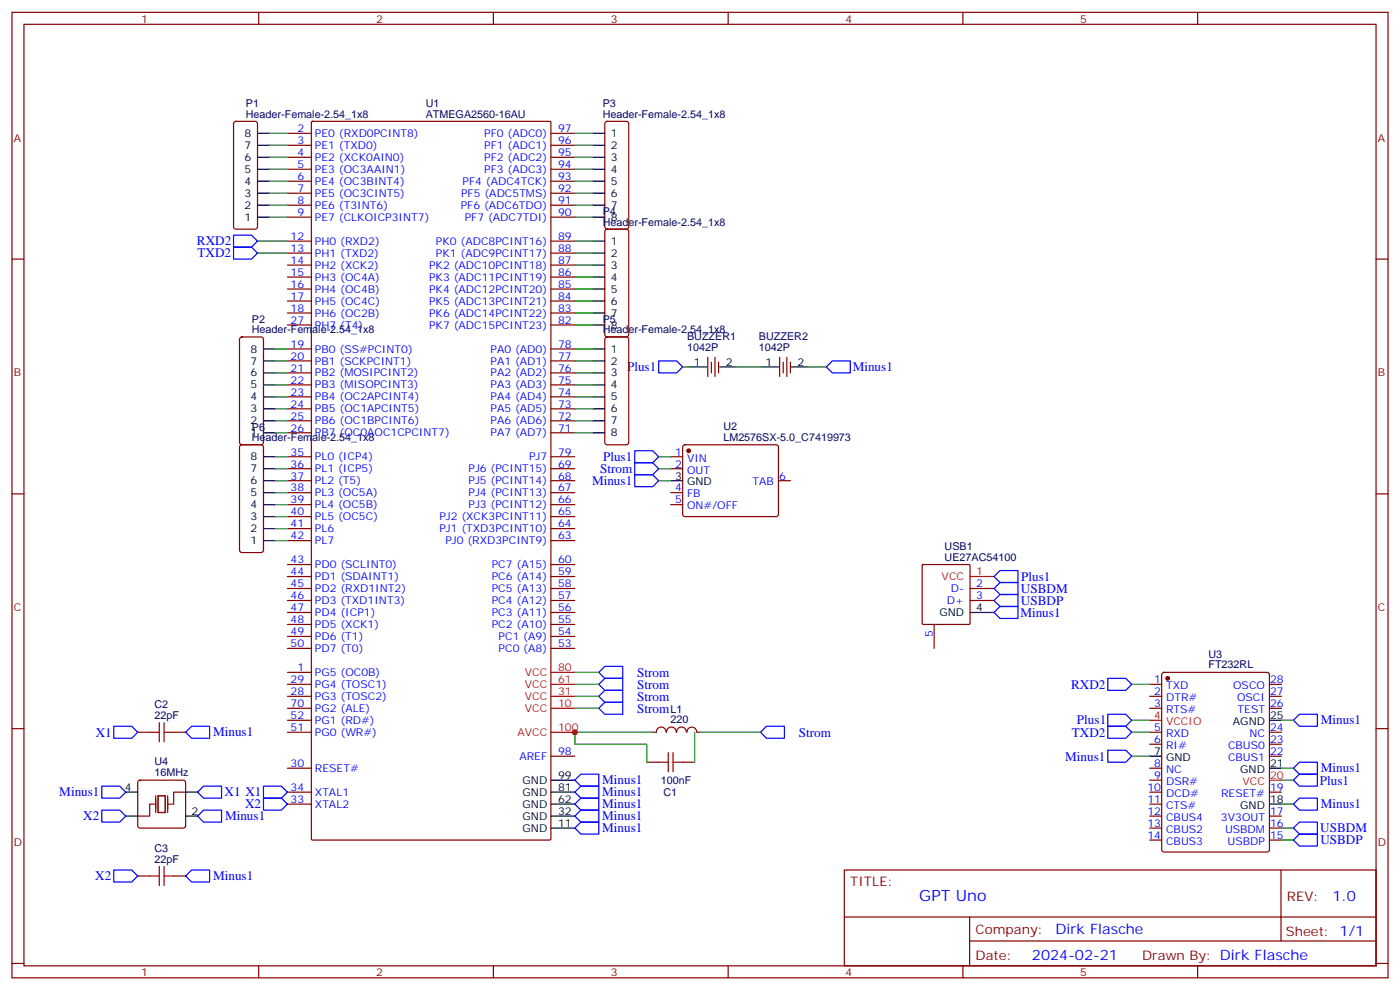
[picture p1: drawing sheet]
<svg xmlns="http://www.w3.org/2000/svg" width="412mm" height="292mm" viewBox="0 0 412 292" stroke-linecap="round" stroke-linejoin="round" font-family="sans-serif">
<g fill="none" stroke="#870000" stroke-width=".35">
<path d="M3.5 3.6h405.4v284.4h-405.4zM7.1 7.2h398.2v277.2h-398.2zM76.2 3.6v3.6M145.3 3.6v3.6M214.5 3.6v3.6M283.6 3.6v3.6M352.8 3.6v3.6M69 35.9l.5-.2h5.6l.5 .2 .2 .5v30.4l-.2 .5-.5 .2h-5.6l-.5-.2-.2-.5v-30.4zM84.7 39.3h7M91.8 35.9l.3-.2h69.8l.3 .2 .1 211.2-.2 .3h-70l-.3-.2zM162.3 39.3h7M178.4 35.9l.5-.2h5.6l.5 .2 .2 .5v30.4l-.2 .5-.5 .2h-5.6l-.5-.2-.2-.5v-30.4z"/>
<path d="M84.7 42.8h7M84.7 46.3h7M84.7 53.4h7M84.7 56.9h7M84.7 49.8h7M162.3 42.8h7M162.3 46.3h7M162.3 53.4h7M162.3 56.9h7M162.3 49.8h7M3.5 76.3h3.6M84.7 60.4h7"/>
<path d="M84.7 64h7M84.7 78.1h7M84.7 74.5h7M84.7 71h7M162.3 60.4h7M162.3 64h7M162.3 78.1h7M162.3 74.5h7M162.3 71h7M178.4 67.7l.5-.2h5.6l.5 .2 .2 .5v30.3l-.2 .5-.5 .2h-5.6l-.5-.2-.2-.5v-30.3zM405.3 76.3h3.6M70.8 99.4l.5-.2h5.6l.5 .2 .2 .5v30.4l-.2 .5-.5 .2h-5.6l-.5-.2-.2-.5v-30.4z"/>
<path d="M84.7 88.7h7M84.7 85.1h7M84.7 81.6h7M84.7 92.2h7M84.7 95.7h7M162.3 88.7h7M162.3 85.1h7M162.3 81.6h7M162.3 92.2h7M162.3 95.7h7M178.4 99.4l.5-.2h5.6l.5 .2 .2 .5v30.4l-.2 .5-.5 .2h-5.6l-.5-.2-.2-.5v-30.4zM84.7 116.9h7"/>
<path d="M84.7 113.3h7M84.7 106.3h7M84.7 109.8h7M84.7 102.8h7M162.3 116.9h7M162.3 113.3h7M162.3 106.3h7M162.3 109.8h7M162.3 102.8h7M208.5 105.2v5.7M209.5 106.6v3.2M210.6 105.2v5.7"/>
<path d="M211.7 106.6v3.2M229.7 105.2v5.7M230.7 106.6v3.2M231.8 105.2v5.7M232.8 106.6v3.2M70.8 131.2l.5-.2h5.6l.5 .2 .2 .5v30.3l-.2 .5-.5 .2h-5.6l-.5-.2-.2-.5v-30.3zM84.7 127.5h7M84.7 120.4h7M84.7 138h7M84.7 123.9h7M84.7 134.5h7M162.3 127.5h7"/>
<path d="M162.3 120.4h7M162.3 138h7M162.3 123.9h7M162.3 134.5h7M197.6 138h3.5M197.6 134.5h3.5M201.3 131.2l.5-.2h26.8l.5 .2 .2 .5-.1 20-.6 .5-27.1-.1-.4-.7v-19.7zM3.5 145.5h3.6M84.7 159.2h7M84.7 141.6h7M84.7 145.1h7M84.7 148.6h7"/>
<path d="M84.7 152.2h7M84.7 155.7h7M162.3 159.2h7M162.3 141.6h7M162.3 145.1h7M162.3 148.6h7M162.3 152.2h7M162.3 155.7h7M197.6 145.1h3.5M197.6 148.6h3.5M229.3 141.6h3.5M405.3 145.5h3.6"/>
<path d="M84.7 173.3h7M84.7 176.8h7M84.7 169.8h7M84.7 166.3h7M162.3 173.3h7M162.3 176.8h7M162.3 169.8h7M162.3 166.3h7M271.7 166.4l.3-.1h13.4l.3 .1 .1 17.2-.2 .3h-13.6l-.3-.2zM285.8 173.3h7M285.8 176.8h7M84.7 198h7"/>
<path d="M84.7 187.4h7M84.7 183.9h7M84.7 180.4h7M84.7 191h7M162.3 187.4h7M162.3 183.9h7M162.3 180.4h7M162.3 191h7M275.2 183.9v7.1M342.4 198.2l.5-.2h30.3l.7 .4v51.8l-.4 .7h-30.6l-.7-.4v-51.8zM3.5 214.6h3.6M40.6 215.7h3.5"/>
<path d="M51.2 215.7h3.5M84.7 215.7h7M84.7 212.1h7M84.7 208.6h7M84.7 205.1h7M84.7 201.5h7M192.3 215.7h1M193.4 215.6a1.41 1.41 0 0 1 1.4-1.5 1.41 1.41 0 0 1 1.4 1.5M196.4 215.6a1.41 1.41 0 0 1 1.4-1.5 1.41 1.41 0 0 1 1.4 1.5M199.3 215.6a1.41 1.41 0 0 1 1.4-1.5 1.41 1.41 0 0 1 1.5 1.5M202.4 215.6a1.41 1.41 0 0 1 1.4-1.5 1.41 1.41 0 0 1 1.4 1.5M205.3 215.7h1.1"/>
<path d="M338.7 215.7h3.5M338.7 208.6h3.5M338.7 205.1h3.5M338.7 201.5h3.5M338.7 219.2h3.5M373.9 215.7h3.6M373.9 208.6h3.6M373.9 205.1h3.6M373.9 201.5h3.6M373.9 219.2h3.6M405.3 214.6h3.6M40.8 230l.5-.2h12.7l.5 .2 .2 .5v12.7l-.3 .5-.4 .2h-12.7l-.5-.3-.2-.4v-12.7z"/>
<path d="M84.7 226.2h7M84.7 233.3h7M84.7 236.8h7M162.3 222.7h7M190.5 224.5h3.5M201.1 224.5h3.5M338.7 226.2h3.5M338.7 233.3h3.5M338.7 236.8h3.5M338.7 229.8h3.5M373.9 233.3h3.6M373.9 222.7h3.6"/>
<path d="M40.6 258h3.5M51.2 258h3.5M248.7 256.2h156.6v28.2h-156.6zM338.7 240.3h3.5M338.7 243.9h3.5M338.7 247.4h3.5M373.9 240.3h3.6M373.9 243.9h3.6M373.9 247.4h3.6M377.3 256.2v20.9M248.7 270.1h156.5M285.6 277.1h119.6"/>
<path d="M285.6 270.1v14.1M3.5 283.7h3.6M76.2 284.4v3.6M145.3 284.4v3.6M214.5 284.4v3.6M283.6 284.4v3.6M352.8 284.4v3.6M405.3 283.7h3.6"/>
</g>
<path d="M285.8 169.8h7M162.3 198h7M162.3 215.7h7M162.3 205.1h7M162.3 208.6h7M162.3 201.5h7M338.7 212.1h3.5M373.9 229.8h3.6" fill="none" stroke="#f00" stroke-width=".35"/>
<g fill="none" stroke="#000" stroke-width=".35">
<path d="M75.8 39.3h3.6M174.6 39.3h3.6M75.8 56.9h3.6M75.8 53.4h3.6M75.8 49.8h3.6M75.8 46.3h3.6M75.8 42.8h3.6M174.6 56.9h3.6M174.6 53.4h3.6M174.6 49.8h3.6M174.6 46.3h3.6M174.6 42.8h3.6"/>
<path d="M75.8 64h3.6M75.8 60.4h3.6M174.6 64h3.6M174.6 60.4h3.6M174.6 71h3.6M174.6 74.5h3.6M174.6 78.1h3.6M174.6 81.6h3.6M174.6 85.1h3.6M174.6 88.7h3.6M174.6 92.2h3.6M174.6 95.7h3.6"/>
<path d="M77.6 116.9h3.5M77.6 113.3h3.5M77.6 109.8h3.5M77.6 106.3h3.5M77.6 102.8h3.5M174.6 116.9h3.6M174.6 113.3h3.6M174.6 109.8h3.6M174.6 106.3h3.6M174.6 102.8h3.6M202.8 108.1h5.3M212 108.1h5"/>
<path d="M224 108.1h5.3M233.2 108.1h4.9M77.6 127.5h3.5M77.6 123.9h3.5M77.6 120.4h3.5M77.6 138h3.5M77.6 134.5h3.5M174.6 127.5h3.6M174.6 123.9h3.6M174.6 120.4h3.6M77.6 141.6h3.5M77.6 159.2h3.5"/>
<path d="M77.6 155.7h3.5M77.6 152.2h3.5M77.6 148.6h3.5M77.6 145.1h3.5M197.6 141.6h3.5M285.8 180.4h7M373.9 212.1h3.6M37 233.3h3.6M54.7 233.3h3.5M162.3 233.3h7M162.3 229.8h7M162.3 236.8h7"/>
<path d="M338.7 222.7h3.5M373.9 236.8h3.6M373.9 226.2h3.6M37 240.3h3.6M54.7 240.3h3.5M162.3 243.9h7M162.3 240.3h7"/>
</g>
<g fill="none" stroke="#008700" stroke-width=".35">
<path d="M79.4 39.3h5.3M169.3 39.3h5.3M79.4 56.9h5.3M79.4 53.4h5.3M79.4 49.8h5.3M79.4 46.3h5.3M79.4 42.8h5.3M169.3 56.9h5.3M169.3 53.4h5.3M169.3 49.8h5.3M169.3 46.3h5.3M169.3 42.8h5.3"/>
<path d="M75.8 74.5h8.9M75.8 71h8.9M79.4 64h5.3M79.4 60.4h5.3M169.3 74.5h5.3M169.3 71h5.3M169.3 64h5.3M169.3 60.4h5.3M169.3 78.1h5.3M169.3 81.6h5.3M169.3 85.1h5.3M169.3 88.7h5.3"/>
<path d="M169.3 92.2h5.3M169.3 95.7h5.3M81.1 116.9h3.6M81.1 113.3h3.6M81.1 109.8h3.6M81.1 106.3h3.6M81.1 102.8h3.6M169.3 116.9h5.3M169.3 113.3h5.3M169.3 109.8h5.3M169.3 106.3h5.3M169.3 102.8h5.3"/>
<path d="M201.1 108.1h1.7M217 108.1h7M238.1 108.1h5.3M81.1 134.5h3.6M81.1 138h3.6M81.1 127.5h3.6M81.1 123.9h3.6M81.1 120.4h3.6M169.3 127.5h5.3M169.3 123.9h5.3M169.3 120.4h5.3M194 134.5h3.6"/>
<path d="M194 138h3.6M81.1 141.6h3.6M81.1 159.2h3.6M81.1 155.7h3.6M81.1 152.2h3.6M81.1 148.6h3.6M81.1 145.1h3.6M194 141.6h3.6M169.3 198h7.1M169.3 201.5h7.1M169.3 205.1h7.1M169.3 208.6h7.1"/>
<path d="M192.3 215.7h-23v3.5h21.2v5.3M204.6 215.7v8.8M206.4 215.7h17.6M333.4 201.5h5.3M333.4 215.7h5.3M333.4 212.1h5.3M377.5 212.1h3.5M333.4 222.7h5.3M377.5 236.8h3.5M377.5 226.2h3.5M377.5 229.8h3.5M377.5 247.4h3.5"/>
<path d="M377.5 243.9h3.5"/>
</g>
<g fill="#870000" stroke="#870000" stroke-width=".35">
<circle cx="202.8" cy="132.8" r=".53"/>
<circle cx="344" cy="199.8" r=".53"/>
</g>
<g fill="none" stroke="#00f" stroke-width=".35">
<path d="M68.8 69.3h5.3l1.7 1.7-1.7 1.8h-5.3zM68.8 72.8h5.3l1.7 1.7-1.7 1.8h-5.3zM194 106.3h5.3l1.8 1.8-1.8 1.7h-5.3zM243.4 108.1l1.8-1.8h5.3v3.5h-5.3zM187 132.8h5.3l1.7 1.7-1.7 1.8h-5.3zM187 139.8h5.3l1.7 1.8-1.7 1.7h-5.3zM187 136.3h5.3l1.7 1.7-1.7 1.8h-5.3zM294.6 168h5.3v3.6h-5.3l-1.8-1.8zM294.6 171.6h5.3v3.5h-5.3l-1.8-1.8zM294.6 175.1h5.3v3.5h-5.3l-1.8-1.8zM294.6 178.6h5.3v3.5h-5.3l-1.8-1.7zM176.4 198l1.8-1.7h5.2v3.5h-5.2z"/>
<path d="M326.3 199.8h5.3l1.8 1.7-1.8 1.8h-5.3zM33.5 213.9h5.3l1.8 1.8-1.8 1.7h-5.3zM54.7 215.7l1.7-1.8h5.3v3.5h-5.3zM176.4 205.1l1.8-1.8h5.2v3.5h-5.2zM176.4 201.5l1.8-1.7h5.2v3.5h-5.2zM178.2 206.8h5.2v3.6h-5.2l-1.8-1.8zM224 215.7l1.8-1.8h5.3v3.5h-5.3zM326.3 210.4h5.3l1.8 1.7-1.8 1.8h-5.3zM326.3 213.9h5.3l1.8 1.8-1.8 1.7h-5.3zM381 212.1l1.8-1.7h5.3v3.5h-5.3zM30 238.6h5.3l1.7 1.7-1.7 1.8h-5.3zM30 231.5h5.3l1.7 1.8-1.7 1.8h-5.3z"/>
<path d="M58.2 233.3l1.8-1.8h5.3v3.6h-5.3zM77.6 235.1h5.3l1.8 1.7-1.8 1.8h-5.3zM77.6 231.5h5.3l1.8 1.8-1.8 1.8h-5.3zM169.3 229.8l1.8-1.8h5.3v3.5h-5.3zM169.3 233.3l1.8-1.8h5.3v3.6h-5.3zM169.3 236.8l1.8-1.7h5.3v3.5h-5.3zM326.3 220.9h5.3l1.8 1.8-1.8 1.8h-5.3zM381 236.8l1.8-1.7h5.3v3.5h-5.3zM381 226.2l1.8-1.7h5.3v3.5h-5.3zM381 229.8l1.8-1.8h5.3v3.5h-5.3zM33.5 256.2h5.3l1.8 1.8-1.8 1.8h-5.3zM54.7 258l1.7-1.8h5.3v3.6h-5.3z"/>
<path d="M58.2 240.3l1.8-1.7h5.3v3.5h-5.3zM169.3 240.3l1.8-1.7h5.3v3.5h-5.3zM169.3 243.9l1.8-1.8h5.3v3.5h-5.3zM381 247.4l1.8-1.8h5.3v3.6h-5.3zM381 243.9l1.8-1.8h5.3v3.5h-5.3z"/>
</g>
<path d="M44.1 215.7h2.8M46.9 212.8v5.7M48.3 215.7h2.9M48.3 212.8v5.7M194 224.5h2.8M196.8 221.7v5.6M198.3 224.5h2.8M198.3 221.7v5.6M44.1 258h2.8M46.9 255.2v5.6M48.3 255.2v5.6M48.3 258h2.9" fill="none" stroke="#a10000" stroke-width=".35"/>
<path d="M45.5 236.8h-1.4v3.5h-3.5M45.9 234.4v4.9M46.6 234.4h2.1v4.9h-2.1zM49.4 234.4v4.9M54.7 233.3h-3.5v3.5h-1.8" fill="none" stroke="#870012" stroke-width=".35"/>
<circle cx="169.3" cy="215.7" r=".88" fill="#c00"/>
<text font-size="4.6" fill="#00f" x="270.8" y="265.3">GPT Uno</text>
<g font-size="4.2" fill="#00f">
<text x="392.5" y="265.5">1.0</text>
<text x="310.9" y="275">Dirk Flasche</text>
<text x="304" y="282.9">2024-02-21</text>
</g>
<g font-size="3.9" fill="#00f">
<text x="58" y="72.3">RXD2</text>
<text x="58.2" y="75.8">TXD2</text>
<text x="184.7" y="109.3">Plus1</text>
<text x="251.2" y="109.4">Minus1</text>
<text x="177.7" y="135.8">Plus1</text>
<text x="174.4" y="142.8">Minus1</text>
<text x="176.8" y="139.3">Strom</text>
<text x="300.8" y="171.1">Plus1</text>
<text x="300.7" y="174.6">USBDM</text>
<text x="300.7" y="178.1">USBDP</text>
<text x="300.6" y="181.7">Minus1</text>
<text x="187.7" y="202.9">Strom</text>
<text x="187.7" y="199.4">Strom</text>
<text x="315.5" y="202.8">RXD2</text>
<text x="187.7" y="210">Strom</text>
<text x="187.7" y="206.4">Strom</text>
<text x="317.2" y="213.3">Plus1</text>
<text x="389.1" y="213.4">Minus1</text>
<text x="28.2" y="216.9">X1</text>
<text x="62.8" y="216.9">Minus1</text>
<text x="235.3" y="217">Strom</text>
<text x="315.7" y="216.9">TXD2</text>
<text x="313.8" y="224">Minus1</text>
<text x="389.1" y="227.5">Minus1</text>
<text x="177.4" y="231">Minus1</text>
<text x="388.8" y="231.1">Plus1</text>
<text x="17.5" y="234.6">Minus1</text>
<text x="66.1" y="234.6">X1 X1</text>
<text x="72.2" y="238.1">X2</text>
<text x="177.4" y="234.5">Minus1</text>
<text x="177.4" y="238.1">Minus1</text>
<text x="389.1" y="238.1">Minus1</text>
<text x="24.5" y="241.6">X2</text>
<text x="66.3" y="241.6">Minus1</text>
<text x="177.4" y="241.6">Minus1</text>
<text x="177.4" y="245.1">Minus1</text>
<text x="388.9" y="245.1">USBDM</text>
<text x="388.9" y="248.7">USBDP</text>
<text x="28.1" y="259.2">X2</text>
<text x="62.8" y="259.2">Minus1</text>
</g>
<g font-size="3.9" fill="#800">
<text x="250.5" y="260.8">TITLE:</text>
<text x="379.1" y="265.5">REV:</text>
<text x="287.4" y="275">Company:</text>
<text x="378.7" y="275.6">Sheet: 1/1</text>
<text x="287.4" y="282.7">Date:</text>
<text x="336.4" y="282.8">Drawn By: Dirk Flasche</text>
</g>
<g font-size="3.2" fill="#800">
<text x="41.6" y="6.6">1</text>
<text x="110.8" y="6.6">2</text>
<text x="179.9" y="6.6">3</text>
<text x="249.1" y="6.6">4</text>
<text x="318.2" y="6.6">5</text>
<text x="4.1" y="41.7">A</text>
<text x="405.9" y="41.7">A</text>
<text x="4.1" y="110.9">B</text>
<text x="405.9" y="110.9">B</text>
<text x="4.1" y="180">C</text>
<text x="405.9" y="180">C</text>
<text x="4.1" y="249.2">D</text>
<text x="405.9" y="249.2">D</text>
<text x="41.6" y="287.4">1</text>
<text x="110.8" y="287.4">2</text>
<text x="179.9" y="287.4">3</text>
<text x="249.1" y="287.4">4</text>
<text x="318.2" y="287.4">5</text>
</g>
<g font-size="3.2" fill="#000080">
<text x="72.4" y="34.7">Header-Female-2.54_1x8</text>
<text x="72.4" y="31.5">P1</text>
<text x="125.4" y="34.7">ATMEGA2560-16AU</text>
<text x="125.4" y="31.6">U1</text>
<text x="177.5" y="34.7">Header-Female-2.54_1x8</text>
<text x="177.5" y="31.5">P3</text>
<text x="177.5" y="63.3">P4</text>
<text x="177.5" y="66.4">Header-Female-2.54_1x8</text>
<text x="74.2" y="95">P2</text>
<text x="177.5" y="95">P5</text>
<text x="74.2" y="98.2">Header-Female-2.54_1x8</text>
<text x="177.5" y="98.2">Header-Female-2.54_1x8</text>
<text x="202.4" y="100.1">BUZZER1</text>
<text x="223.6" y="100.1">BUZZER2</text>
<text x="202.4" y="103.3">1042P</text>
<text x="223.6" y="103.3">1042P</text>
<text x="74.2" y="129.9">Header-Female-2.54_1x8</text>
<text x="74.2" y="126.8">P6</text>
<text x="213.1" y="129.7">LM2576SX-5.0_C7419973</text>
<text x="213.1" y="126.6">U2</text>
<text x="278.3" y="165.2">UE27AC54100</text>
<text x="278.3" y="162.1">USB1</text>
<text x="356" y="196.8">FT232RL</text>
<text x="356" y="193.7">U3</text>
<text x="45.5" y="208.6">C2</text>
<text x="197.5" y="209.9">L1</text>
<text x="45.5" y="211.8">22pF</text>
<text x="197.5" y="213.1">220</text>
<text x="45.5" y="225.4">U4</text>
<text x="45.5" y="228.5">16MHz</text>
<text x="194.7" y="230.9">100nF</text>
<text x="195.5" y="234.5">C1</text>
<text x="45.5" y="251">C3</text>
<text x="45.5" y="254.1">22pF</text>
</g>
<g font-size="3.2">
<text x="72.1" y="40.3">8</text>
<text x="179.9" y="40.3">1</text>
<text x="72.1" y="47.4">6</text>
<text x="72.1" y="43.9">7</text>
<text x="179.9" y="43.9">2</text>
<text x="179.9" y="47.4">3</text>
<text x="72.1" y="50.9">5</text>
<text x="179.9" y="50.9">4</text>
<text x="72.1" y="58">3</text>
<text x="72.1" y="54.4">4</text>
<text x="179.9" y="54.4">5</text>
<text x="179.9" y="58">6</text>
<text x="72.1" y="65">1</text>
<text x="72.1" y="61.5">2</text>
<text x="179.9" y="61.5">7</text>
<text x="179.9" y="65">8</text>
<text x="179.9" y="72.1">1</text>
<text x="179.9" y="75.6">2</text>
<text x="179.9" y="79.1">3</text>
<text x="179.9" y="82.7">4</text>
<text x="179.9" y="86.2">5</text>
<text x="179.9" y="89.7">6</text>
<text x="179.9" y="93.2">7</text>
<text x="179.9" y="96.8">8</text>
<text x="73.8" y="107.4">7</text>
<text x="73.8" y="103.8">8</text>
<text x="179.9" y="103.8">1</text>
<text x="179.9" y="107.4">2</text>
<text x="204.4" y="107.7">1</text>
<text x="213.8" y="107.7">2</text>
<text x="225.5" y="107.7">1</text>
<text x="234.9" y="107.7">2</text>
<text x="73.8" y="110.9">6</text>
<text x="179.9" y="110.9">3</text>
<text x="73.8" y="117.9">4</text>
<text x="73.8" y="114.4">5</text>
<text x="179.9" y="114.4">4</text>
<text x="179.9" y="117.9">5</text>
<text x="73.8" y="125">2</text>
<text x="73.8" y="121.5">3</text>
<text x="179.9" y="121.5">6</text>
<text x="179.9" y="125">7</text>
<text x="73.8" y="128.5">1</text>
<text x="179.9" y="128.5">8</text>
<text x="73.8" y="135.6">8</text>
<text x="73.8" y="142.6">6</text>
<text x="73.8" y="139.1">7</text>
<text x="198.9" y="141.2">3</text>
<text x="202.4" y="143">GND</text>
<text x="73.8" y="149.7">4</text>
<text x="73.8" y="146.2">5</text>
<text x="73.8" y="153.2">3</text>
<text x="73.8" y="160.3">1</text>
<text x="73.8" y="156.7">2</text>
<text x="276.7" y="181.4">GND</text>
<text x="287.5" y="180">4</text>
<text x="363.2" y="213.5">AGND</text>
<text x="374.1" y="211.8">25</text>
<text x="340" y="222.4">7</text>
<text x="343.5" y="224.1">GND</text>
<text x="365.4" y="227.6">GND</text>
<text x="374.1" y="225.9">21</text>
<text x="36.8" y="232.9">4</text>
<text x="153.9" y="230.8">GND</text>
<text x="164.4" y="232.9">81</text>
<text x="164.4" y="229.4">99</text>
<text x="56.4" y="240">2</text>
<text x="153.9" y="234.4">GND</text>
<text x="153.9" y="237.9">GND</text>
<text x="164.4" y="240">32</text>
<text x="164.4" y="236.5">62</text>
<text x="365.4" y="238.2">GND</text>
<text x="374.1" y="236.5">18</text>
<text x="153.9" y="244.9">GND</text>
<text x="153.9" y="241.4">GND</text>
<text x="164.4" y="243.5">11</text>
</g>
<g font-size="3.2" fill="#00f">
<text x="87.6" y="38.9">2</text>
<text x="92.8" y="40.3">PE0 (RXD0PCINT8)</text>
<text x="142.6" y="40.3">PF0 (ADC0)</text>
<text x="164.4" y="38.9">97</text>
<text x="87.6" y="46">4</text>
<text x="87.6" y="42.4">3</text>
<text x="92.8" y="47.4">PE2 (XCK0AIN0)</text>
<text x="92.8" y="43.9">PE1 (TXD0)</text>
<text x="142.6" y="43.9">PF1 (ADC1)</text>
<text x="142.6" y="47.4">PF2 (ADC2)</text>
<text x="164.4" y="42.4">96</text>
<text x="164.4" y="46">95</text>
<text x="87.6" y="53">6</text>
<text x="87.6" y="49.5">5</text>
<text x="92.8" y="50.9">PE3 (OC3AAIN1)</text>
<text x="142.6" y="50.9">PF3 (ADC3)</text>
<text x="164.4" y="53">93</text>
<text x="164.4" y="49.5">94</text>
<text x="87.6" y="56.6">7</text>
<text x="92.8" y="54.4">PE4 (OC3BINT4)</text>
<text x="92.8" y="58">PE5 (OC3CINT5)</text>
<text x="135.8" y="58">PF5 (ADC5TMS)</text>
<text x="136.3" y="54.4">PF4 (ADC4TCK)</text>
<text x="164.4" y="56.6">92</text>
<text x="87.6" y="60.1">8</text>
<text x="87.6" y="63.6">9</text>
<text x="92.8" y="61.5">PE6 (T3INT6)</text>
<text x="92.8" y="65">PE7 (CLKOICP3INT7)</text>
<text x="135.7" y="61.5">PF6 (ADC6TDO)</text>
<text x="136.9" y="65">PF7 (ADC7TDI)</text>
<text x="164.4" y="60.1">91</text>
<text x="164.4" y="63.6">90</text>
<text x="85.6" y="70.7">12</text>
<text x="164.4" y="70.7">89</text>
<text x="85.6" y="77.7">14</text>
<text x="85.6" y="74.2">13</text>
<text x="92.8" y="75.6">PH1 (TXD2)</text>
<text x="92.8" y="72.1">PH0 (RXD2)</text>
<text x="128.4" y="75.6">PK1 (ADC9PCINT17)</text>
<text x="128.4" y="72.1">PK0 (ADC8PCINT16)</text>
<text x="164.4" y="77.7">87</text>
<text x="164.4" y="74.2">88</text>
<text x="85.6" y="81.2">15</text>
<text x="92.8" y="79.1">PH2 (XCK2)</text>
<text x="92.8" y="82.7">PH3 (OC4A)</text>
<text x="126.4" y="82.7">PK3 (ADC11PCINT19)</text>
<text x="126.4" y="79.1">PK2 (ADC10PCINT18)</text>
<text x="164.4" y="81.2">86</text>
<text x="85.6" y="84.8">16</text>
<text x="85.6" y="88.3">17</text>
<text x="92.8" y="86.2">PH4 (OC4B)</text>
<text x="92.8" y="89.7">PH5 (OC4C)</text>
<text x="126.4" y="89.7">PK5 (ADC13PCINT21)</text>
<text x="126.4" y="86.2">PK4 (ADC12PCINT20)</text>
<text x="164.4" y="88.3">84</text>
<text x="164.4" y="84.8">85</text>
<text x="85.6" y="91.8">18</text>
<text x="85.6" y="95.4">27</text>
<text x="92.8" y="93.2">PH6 (OC2B)</text>
<text x="126.4" y="93.2">PK6 (ADC14PCINT22)</text>
<text x="164.4" y="91.8">83</text>
<text x="164.4" y="95.4">82</text>
<text x="92.8" y="96.8">PH7 (T4)</text>
<text x="126.4" y="96.8">PK7 (ADC15PCINT23)</text>
<text x="85.6" y="105.9">20</text>
<text x="85.6" y="102.4">19</text>
<text x="92.8" y="107.4">PB1 (SCKPCINT1)</text>
<text x="92.8" y="103.8">PB0 (SS#PCINT0)</text>
<text x="144.5" y="107.4">PA1 (AD1)</text>
<text x="144.5" y="103.8">PA0 (AD0)</text>
<text x="164.4" y="105.9">77</text>
<text x="164.4" y="102.4">78</text>
<text x="85.6" y="109.5">21</text>
<text x="85.6" y="113">22</text>
<text x="92.8" y="110.9">PB2 (MOSIPCINT2)</text>
<text x="144.5" y="110.9">PA2 (AD2)</text>
<text x="164.4" y="113">75</text>
<text x="164.4" y="109.5">76</text>
<text x="85.6" y="116.5">23</text>
<text x="92.8" y="114.4">PB3 (MISOPCINT3)</text>
<text x="92.8" y="117.9">PB4 (OC2APCINT4)</text>
<text x="144.5" y="117.9">PA4 (AD4)</text>
<text x="144.5" y="114.4">PA3 (AD3)</text>
<text x="164.4" y="116.5">74</text>
<text x="85.6" y="123.6">25</text>
<text x="85.6" y="120.1">24</text>
<text x="92.8" y="125">PB6 (OC1BPCINT6)</text>
<text x="92.8" y="121.5">PB5 (OC1APCINT5)</text>
<text x="144.5" y="121.5">PA5 (AD5)</text>
<text x="144.5" y="125">PA6 (AD6)</text>
<text x="164.4" y="120.1">73</text>
<text x="164.4" y="123.6">72</text>
<text x="85.6" y="127.1">26</text>
<text x="92.8" y="128.5">PB7 (OC0AOC1CPCINT7)</text>
<text x="144.5" y="128.5">PA7 (AD7)</text>
<text x="164.4" y="127.1">71</text>
<text x="85.6" y="134.2">35</text>
<text x="85.6" y="137.7">36</text>
<text x="92.8" y="135.6">PL0 (ICP4)</text>
<text x="155.8" y="135.6">PJ7</text>
<text x="164.4" y="137.7">69</text>
<text x="164.4" y="134.2">79</text>
<text x="198.9" y="137.7">2</text>
<text x="198.9" y="134.2">1</text>
<text x="202.4" y="135.9">VIN</text>
<text x="85.6" y="141.2">37</text>
<text x="92.8" y="142.6">PL2 (T5)</text>
<text x="92.8" y="139.1">PL1 (ICP5)</text>
<text x="138" y="142.6">PJ5 (PCINT14)</text>
<text x="138" y="139.1">PJ6 (PCINT15)</text>
<text x="164.4" y="141.2">68</text>
<text x="202.4" y="139.5">OUT</text>
<text x="221.7" y="143">TAB</text>
<text x="229.5" y="141.2">6</text>
<text x="85.6" y="144.7">38</text>
<text x="85.6" y="148.3">39</text>
<text x="92.8" y="146.2">PL3 (OC5A)</text>
<text x="92.8" y="149.7">PL4 (OC5B)</text>
<text x="138" y="149.7">PJ3 (PCINT12)</text>
<text x="138" y="146.2">PJ4 (PCINT13)</text>
<text x="164.4" y="148.3">66</text>
<text x="164.4" y="144.7">67</text>
<text x="198.9" y="148.3">5</text>
<text x="198.9" y="144.7">4</text>
<text x="202.4" y="146.5">FB</text>
<text x="85.6" y="151.8">40</text>
<text x="85.6" y="155.3">41</text>
<text x="92.8" y="153.2">PL5 (OC5C)</text>
<text x="129.4" y="153.2">PJ2 (XCK3PCINT11)</text>
<text x="164.4" y="151.8">65</text>
<text x="164.4" y="155.3">64</text>
<text x="202.4" y="150">ON#/OFF</text>
<text x="85.6" y="158.9">42</text>
<text x="92.8" y="156.7">PL6</text>
<text x="92.8" y="160.3">PL7</text>
<text x="129.4" y="156.7">PJ1 (TXD3PCINT10)</text>
<text x="131.2" y="160.3">PJ0 (RXD3PCINT9)</text>
<text x="164.4" y="158.9">63</text>
<text x="85.6" y="165.9">43</text>
<text x="92.8" y="167.3">PD0 (SCLINT0)</text>
<text x="144.9" y="167.3">PC7 (A15)</text>
<text x="164.4" y="165.9">60</text>
<text x="85.6" y="173">45</text>
<text x="85.6" y="169.4">44</text>
<text x="92.8" y="170.9">PD1 (SDAINT1)</text>
<text x="144.9" y="170.9">PC6 (A14)</text>
<text x="164.4" y="173">58</text>
<text x="164.4" y="169.4">59</text>
<text x="287.5" y="173">2</text>
<text x="85.6" y="176.5">46</text>
<text x="92.8" y="174.4">PD2 (RXD1INT2)</text>
<text x="92.8" y="177.9">PD3 (TXD1INT3)</text>
<text x="144.9" y="177.9">PC4 (A12)</text>
<text x="144.9" y="174.4">PC5 (A13)</text>
<text x="164.4" y="176.5">57</text>
<text x="278.9" y="177.9">D+</text>
<text x="280.1" y="174.4">D-</text>
<text x="287.5" y="176.5">3</text>
<text x="85.6" y="180">47</text>
<text x="85.6" y="183.6">48</text>
<text x="92.8" y="181.4">PD4 (ICP1)</text>
<text x="92.8" y="185">PD5 (XCK1)</text>
<text x="144.9" y="185">PC2 (A10)</text>
<text x="144.9" y="181.4">PC3 (A11)</text>
<text x="164.4" y="183.6">55</text>
<text x="164.4" y="180">56</text>
<text x="85.6" y="187.1">49</text>
<text x="85.6" y="190.6">50</text>
<text x="92.8" y="188.5">PD6 (T1)</text>
<text x="146.9" y="188.5">PC1 (A9)</text>
<text x="164.4" y="187.1">54</text>
<text x="164.4" y="190.6">53</text>
<text x="274.8" y="187.7" transform="rotate(-90 274.8 187.7)">5</text>
<text x="87.6" y="197.7">1</text>
<text x="92.8" y="192">PD7 (T0)</text>
<text x="146.9" y="192">PC0 (A8)</text>
<text x="85.6" y="201.2">29</text>
<text x="92.8" y="199.1">PG5 (OC0B)</text>
<text x="92.8" y="202.6">PG4 (TOSC1)</text>
<text x="340" y="201.2">1</text>
<text x="343.5" y="203">TXD</text>
<text x="363.3" y="203">OSCO</text>
<text x="374.1" y="201.2">28</text>
<text x="85.6" y="208.2">70</text>
<text x="85.6" y="204.7">28</text>
<text x="92.8" y="209.7">PG2 (ALE)</text>
<text x="92.8" y="206.1">PG3 (TOSC2)</text>
<text x="340" y="208.2">3</text>
<text x="340" y="204.7">2</text>
<text x="343.5" y="206.5">DTR#</text>
<text x="364.4" y="206.5">OSCI</text>
<text x="374.1" y="208.2">26</text>
<text x="374.1" y="204.7">27</text>
<text x="85.6" y="215.3">51</text>
<text x="85.6" y="211.8">52</text>
<text x="92.8" y="213.2">PG1 (RD#)</text>
<text x="340" y="215.3">5</text>
<text x="343.5" y="210">RTS#</text>
<text x="364.6" y="210">TEST</text>
<text x="374.1" y="215.3">24</text>
<text x="92.8" y="216.7">PG0 (WR#)</text>
<text x="340" y="218.8">6</text>
<text x="343.5" y="217.1">RXD</text>
<text x="343.5" y="220.6">RI#</text>
<text x="361.7" y="220.6">CBUS0</text>
<text x="368" y="217.1">NC</text>
<text x="374.1" y="218.8">23</text>
<text x="85.6" y="225.9">30</text>
<text x="92.8" y="227.3">RESET#</text>
<text x="153" y="223.8">AREF</text>
<text x="164.4" y="222.4">98</text>
<text x="340" y="225.9">8</text>
<text x="343.5" y="227.6">NC</text>
<text x="361.7" y="224.1">CBUS1</text>
<text x="374.1" y="222.4">22</text>
<text x="85.6" y="232.9">34</text>
<text x="338" y="232.9">10</text>
<text x="340" y="229.4">9</text>
<text x="343.5" y="231.2">DSR#</text>
<text x="374.1" y="232.9">19</text>
<text x="85.6" y="236.5">33</text>
<text x="92.8" y="234.4">XTAL1</text>
<text x="92.8" y="237.9">XTAL2</text>
<text x="338" y="236.5">11</text>
<text x="338" y="240">12</text>
<text x="343.5" y="234.7">DCD#</text>
<text x="343.5" y="238.2">CTS#</text>
<text x="359.7" y="234.7">RESET#</text>
<text x="374.1" y="240">17</text>
<text x="338" y="243.5">13</text>
<text x="343.5" y="241.8">CBUS4</text>
<text x="343.5" y="245.3">CBUS2</text>
<text x="359.7" y="241.8">3V3OUT</text>
<text x="360.9" y="245.3">USBDM</text>
<text x="374.1" y="243.5">16</text>
<text x="338" y="247.1">14</text>
<text x="343.5" y="248.8">CBUS3</text>
<text x="361.6" y="248.8">USBDP</text>
<text x="374.1" y="247.1">15</text>
</g>
<g font-size="3.2" fill="#f00">
<text x="277.4" y="170.9">VCC</text>
<text x="287.5" y="169.4">1</text>
<text x="164.4" y="197.7">80</text>
<text x="154.6" y="199.1">VCC</text>
<text x="154.6" y="202.6">VCC</text>
<text x="164.4" y="201.2">61</text>
<text x="154.6" y="206.1">VCC</text>
<text x="154.6" y="209.7">VCC</text>
<text x="164.4" y="204.7">31</text>
<text x="164.4" y="208.2">10</text>
<text x="164.4" y="215.3">100</text>
<text x="340" y="211.8">4</text>
<text x="343.5" y="213.5">VCCIO</text>
<text x="152.4" y="216.7">AVCC</text>
<text x="366" y="231.2">VCC</text>
<text x="374.1" y="229.4">20</text>
</g>
</svg>
